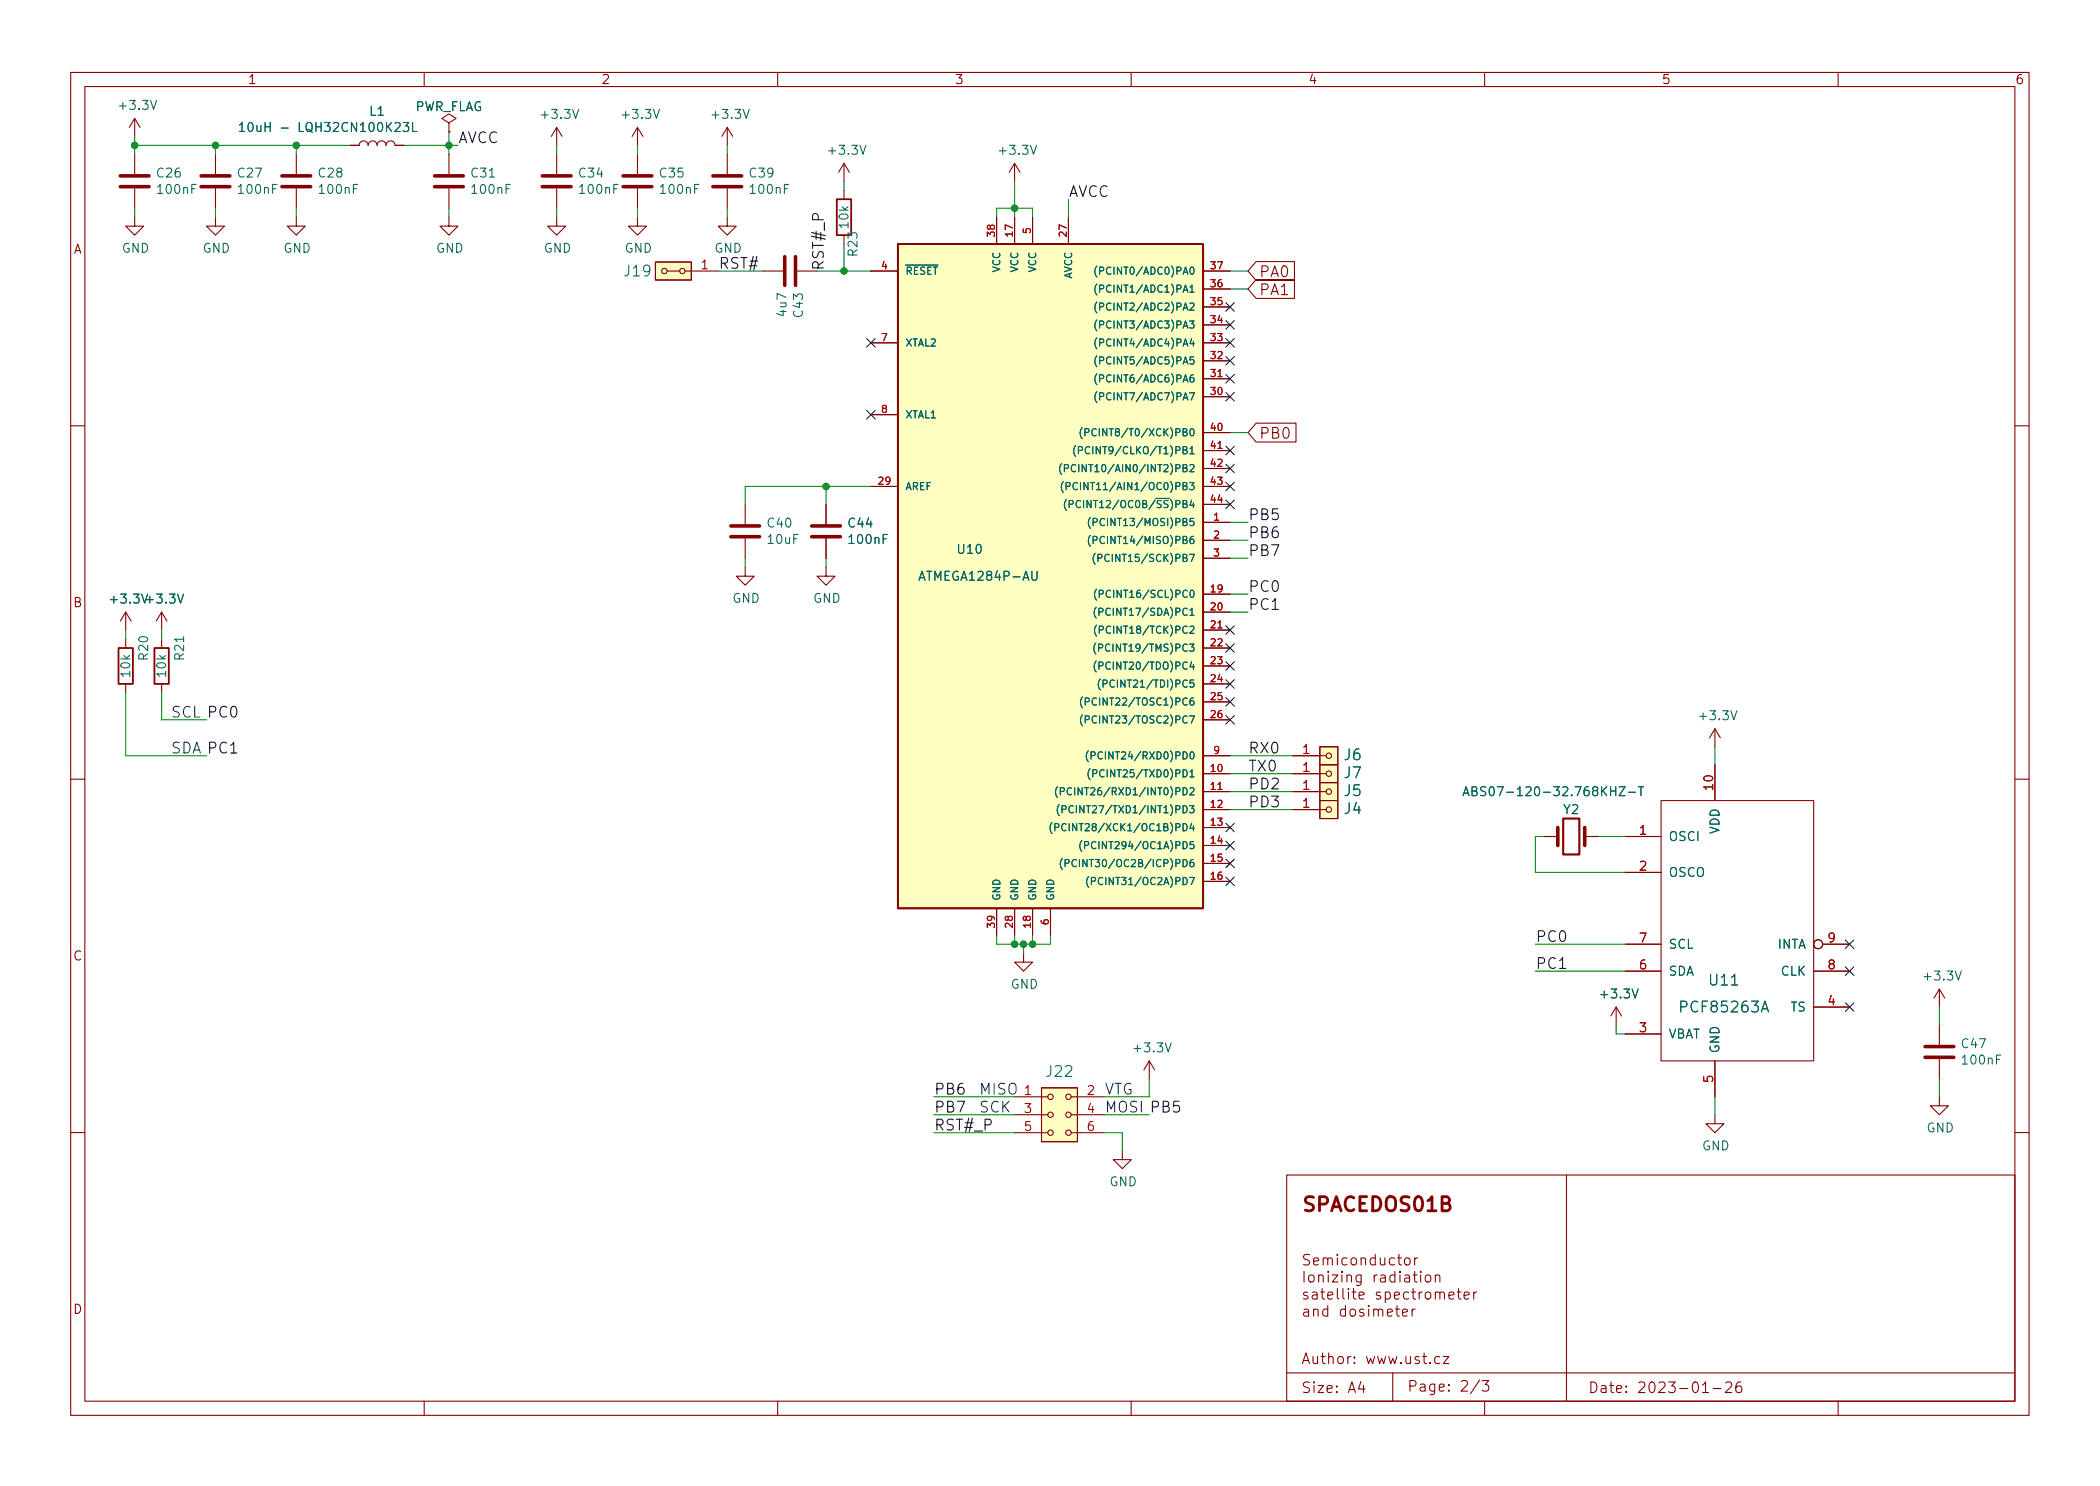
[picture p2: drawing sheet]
<svg xmlns="http://www.w3.org/2000/svg" width="297mm" height="210mm" viewBox="0 0 297 210" stroke-linecap="round" stroke-linejoin="round" font-family="sans-serif">
<g fill="none" stroke="#840000" stroke-width=".15">
<path d="M10 10.2h277v190.1h-277zM12 12.2h273v186.1h-273zM19 16.8v2.5M19 16.8l-.7 1.2M19 16.8l.8 1.2M60 10.2v2M63.5 17.4l1-.6-1-.7-1 .7 1 .6v1.3M63.5 18.7h.1M78.7 18v2.6M78.7 18l-.7 1.3M78.7 18l.8 1.3M90.2 18v2.6"/>
<path d="M90.2 18l-.8 1.3M90.2 18l.7 1.3M102.9 18l-.8 1.3M102.9 18v2.6M102.9 18l.7 1.3M110 10.2v2M160 10.2v2M210 10.2v2M260 10.2v2M19 30.7v1.3h1.3l-1.3 1.3-1.2-1.3h1.2M19 21.8v2.8M19 26.7v2.8"/>
<path d="M30.5 30.7v1.3h1.2l-1.2 1.3-1.3-1.3h1.3M30.5 21.8v2.8M30.5 26.7v2.8M41.9 30.7v1.3h1.3l-1.3 1.3-1.3-1.3h1.3M41.9 21.8v2.8M41.9 26.7v2.8M49.5 20.6h1.3a.64 .64 0 0 1 .6-.7 .64 .64 0 0 1 .7 .7 .64 .64 0 0 1 .6-.7 .64 .64 0 0 1 .6 .7 .64 .64 0 0 1 .7-.7 .64 .64 0 0 1 .6 .7 .64 .64 0 0 1 .6-.7 .64 .64 0 0 1 .7 .7h1.2M63.5 30.7v1.3h1.3l-1.3 1.3-1.3-1.3h1.3M63.5 21.8v2.8M63.5 26.7v2.8M78.7 30.7v1.3h1.3l-1.3 1.3-1.2-1.3h1.2M78.7 21.8v2.8"/>
<path d="M78.7 26.7v2.8M90.2 30.7v1.3h1.2l-1.2 1.3-1.3-1.3h1.3M90.2 21.8v2.8M90.2 26.7v2.8M92.7 37.1h5.1v2.5h-5.1zM94.4 38.3h1.7M96.9 38.3h4.7M102.9 30.7v1.3h1.2l-1.2 1.3-1.3-1.3h1.3M102.9 21.8v2.8M102.9 26.7v2.8M107.9 38.3h2.8M112.8 38.3h2.8"/>
<path d="M119.4 23.1l-.8 1.3M119.4 23.1v2.5M119.4 26.9v1.3M119.4 33.3v1.2M119.4 23.1l.7 1.3M123.2 38.3h3.8M141 30.7v3.8M143.5 23.1v2.5M143.5 30.7v3.8M143.5 23.1l-.8 1.3M143.5 23.1l.8 1.3M146 30.7v3.8"/>
<path d="M151.1 30.7v3.8M170.2 38.3h3.8M177.7 37h5.4v2.7h-5.4l-1.2-1.4zM177.7 39.6h5.4v2.6h-5.4l-1.2-1.3zM123.2 48.5h3.8M123.2 58.7h3.8M170.2 56.1h3.8M170.2 53.6h3.8M170.2 51h3.8M170.2 48.5h3.8M170.2 46h3.8M170.2 43.4h3.8"/>
<path d="M170.2 40.9h3.8M177.7 59.9h5.6v2.6h-5.6l-1.2-1.3zM10 60.2h2M105.4 71.4v2.8M105.4 76.2v2.8M116.8 71.4v2.8M116.8 76.2v2.8M123.2 68.8h3.8M170.2 73.9h3.8M170.2 76.4h3.8M170.2 68.8h3.8M170.2 79h3.8"/>
<path d="M170.2 61.2h3.8M170.2 63.7h3.8M170.2 66.3h3.8M170.2 71.4h3.8M285 60.2h2M17.8 86.6l-.8 1.3M17.8 86.6v2.5M17.8 90.4v1.3M17.8 96.8v1.2M17.8 86.6l.7 1.3M22.9 86.6l-.8 1.3M22.9 86.6v2.5"/>
<path d="M22.9 90.4v1.3M22.9 96.8v1.2M22.9 86.6l.7 1.3M105.4 80.3v1.2h1.3l-1.3 1.3-1.3-1.3h1.3M116.8 80.3v1.2h1.3l-1.3 1.3-1.2-1.3h1.2M170.2 84.1h3.8M170.2 86.6h3.8M170.2 89.1h3.8M170.2 91.7h3.8M170.2 94.2h3.8M170.2 96.8h3.8M170.2 99.3h3.8"/>
<path d="M10 110.2h2M170.2 109.5h3.8M170.2 112h3.8M170.2 106.9h3.8M170.2 114.5h3.8M170.2 117.1h3.8M170.2 119.6h3.8M170.2 101.8h3.8M182.9 109.5h4.7M182.9 112h4.7M182.9 106.9h4.7M182.9 114.5h4.7"/>
<path d="M186.7 108.2h2.5v2.5h-2.5zM186.7 110.7h2.5v2.6h-2.5zM186.7 105.7h2.5v2.5h-2.5zM186.7 113.3h2.5v2.5h-2.5zM218.4 118.4h1.9M224.2 118.4h1.9M229.9 118.4h5M234.9 113.3h21.6v36.8h-21.6zM242.6 103.1l-.8 1.3M242.6 103.1v2.6M242.6 108.2v5.1M242.6 103.1l.7 1.3"/>
<path d="M285 110.2h2M141 128.5v3.8M143.5 128.5v3.8M144.8 134.9v1.2h1.2l-1.2 1.3-1.3-1.3h1.3M146 128.5v3.8M148.6 128.5v3.8M170.2 122.2h3.8M170.2 124.7h3.8M229.9 123.4h5M229.9 137.4h5M229.9 133.6h5M256.5 137.4h5.1"/>
<path d="M257.8 133.6h3.8M274.3 139.9l-.7 1.3M274.3 139.9v2.6M274.3 139.9l.8 1.3M143.5 157.7h4.7M143.5 155.2h4.7M147.3 153.9h5.1v7.6h-5.1zM151.5 157.7h4.7M151.5 155.2h4.7M162.6 150.1l-.8 1.3M162.6 150.1v2.5M162.6 150.1l.7 1.3"/>
<path d="M228.6 142.5l-.8 1.3M228.6 142.5v2.5M228.6 142.5l.8 1.3M229.9 146.3h5M242.6 157.7v1.3h1.2l-1.2 1.3-1.3-1.3h1.3M242.6 150.1v5.1M256.5 142.5h5.1M274.3 155.2v1.3h1.3l-1.3 1.2-1.3-1.2h1.3M274.3 145v2.8M274.3 149.9v2.7M10 160.2h2M143.5 160.3h4.7"/>
<path d="M151.5 160.3h4.7M158.7 162.8v1.3h1.3l-1.3 1.2-1.2-1.2h1.2M182 166.3h103v32h-103zM184.5 179.9v1.5M185.2 177.6l-.2-.1-.5 .1a.36 .36 0 0 0-.1 .3 .36 .36 0 0 0 .3 .3 .55 .55 0 0 1 .5 .4v.2l-.2 .2-.6-.1M185.8 178.5l.7-.2v-.2l-.5-.1-.2 .2 .1 .7 .1 .1 .5-.1M187.2 178.1a.37 .37 0 0 1 .6 .1v.8M187.2 178v1M187.8 178.2l.2-.2 .4 .1 .1 .9M187.9 179.9l-.1 .1h.1h.1l-.1-.1v.1M189.2 177.5l-.1 .1h.1v-.1v.1M189.2 178v1"/>
<path d="M189.8 179.9l-.1 .1h.1h.1l-.1-.1v.1M190.5 178.1l-.4-.1-.3 .3v.4l.2 .2 .1 .1 .4-.1M191.2 178.1a.41 .41 0 0 1 .4-.1 .41 .41 0 0 1 .3 .3v.4a.41 .41 0 0 1-.4 .3 .41 .41 0 0 1-.4-.3zM192.5 178.1a.37 .37 0 0 1 .7 .1v.8M192.5 178v1M194.5 178.1l-.4-.1-.3 .3v.4l.2 .2 .1 .1 .4-.1M194.5 177.5v1.5M195.2 178l.1 .9a.41 .41 0 0 0 .6-.1M195.9 178v1M197.2 178.1l-.4-.1-.3 .3v.4l.2 .2 .1 .1 .4-.1M197.3 179.9v1.5M197.7 178h.5"/>
<path d="M197.9 177.5v1.3l.1 .1 .2 .1M198 179.9v.1h.1l-.1-.1v.1M198.7 178.1a.41 .41 0 0 1 .4-.1 .41 .41 0 0 1 .4 .3v.4a.41 .41 0 0 1-.4 .3 .41 .41 0 0 1-.4-.3zM200.1 179.9v1.3l.1 .1 .3 .1M200.1 178v1M200.5 178l-.3 .1-.1 .2M201 179.9l-.1 .1h.1v-.1v.1M221.6 166.3v32M285 160.2h2M60 198.3v2M110 198.3v2M160 198.3v2"/>
<path d="M182 194.3h103M185 182.9l-.4-.1-.2 .2 .1 .2 .5 .2v.1v.2l-.2 .1-.4-.1M185.2 180.5a.41 .41 0 0 1 .4-.1 .41 .41 0 0 1 .3 .3v.4a.41 .41 0 0 1-.4 .3 .41 .41 0 0 1-.4-.3zM185.7 182.9l.1-.1 .4 .1 .1 .9M186.3 183.2h-.5a.29 .29 0 0 0-.2 .3 .29 .29 0 0 0 .2 .3l.5-.1M186.5 180.5a.37 .37 0 0 1 .7 .1v.8M186.5 180.4v1M186.8 182.8h.6M187 182.3v1.3l.1 .1 .3 .1M187.8 183.3l.7-.1v-.3l-.5-.1-.2 .2 .1 .7 .1 .1 .5-.1M187.9 180.4v1M188.5 180.4h.7l-.7 1h.7"/>
<path d="M189.2 182.3v1.3l.2 .2M189.8 180.4v1M190 182.3v1.3l.2 .2M190.5 180.5a.37 .37 0 0 1 .7 .1v.8M190.5 180.4v1M190.7 182.3v.1v.1l.1-.1-.1-.1v.2M190.7 182.8v1M191.2 182.8h.6M191.5 182.3v1.3v.1l.3 .1M191.6 192.8v.1h-.1l.1-.1v.1M191.6 192v.1h-.1l.1-.1v.1M192.2 183.3l.8-.1-.1-.3-.4-.1-.3 .2 .1 .7 .2 .1 .4-.1"/>
<path d="M192.5 180.4v1.2a.41 .41 0 0 1-.6 .2M192.5 180.5l-.4-.1-.3 .3v.4l.2 .2 .1 .1 .4-.1M194.4 180.4v1M194.8 180.4l-.3 .1-.1 .2M195.2 182.9l-.3-.1-.2 .2v.2l.5 .2 .1 .1-.1 .2-.1 .1-.4-.1M195.3 180.5l.2-.1 .4 .1 .1 .9M196 180.8h-.5a.29 .29 0 0 0-.3 .3 .29 .29 0 0 0 .3 .3l.5-.1M196 182.9l.4-.1 .3 .3v.4l-.2 .2-.1 .1-.4-.1M196 182.8v1.5M197 194.3v4M197.2 183.3l.8-.1-.1-.3-.4-.1-.3 .2 .1 .7 .2 .1 .4-.1M197.3 180.5l-.4-.1-.3 .3v.4l.1 .2 .2 .1 .4-.1"/>
<path d="M198 180.4v1M198.4 185.7l.7-.1-.1-.3-.4-.1-.2 .2 .1 .8h.1h.4M198.7 180.5l.2-.1 .4 .1 .1 .9M199.2 182.9l-.4-.1-.3 .3v.4l.2 .2 .1 .1 .4-.1M199.4 180.8h-.5a.29 .29 0 0 0-.2 .3 .29 .29 0 0 0 .2 .3l.5-.1M199.7 182.8h.5M199.7 185.2v1M199.9 182.3v1.3l.1 .1 .2 .1M199.9 180.4h.6M200.2 185.2l-.3 .1-.2 .2M200.7 182.8v1M201 180.4v1"/>
<path d="M201.2 182.8l-.3 .1-.2 .2M201.7 180.5a.41 .41 0 0 1 .4-.1 .41 .41 0 0 1 .3 .3v.4a.41 .41 0 0 1-.4 .3 .41 .41 0 0 1-.4-.3zM201.7 183a.41 .41 0 0 1 .4-.2 .41 .41 0 0 1 .3 .3v.4a.41 .41 0 0 1-.4 .3 .41 .41 0 0 1-.4-.3zM203 180.5a.37 .37 0 0 1 .7 .1v.8M203 183a.37 .37 0 0 1 .7 0v.8M203 180.4v1M203 182.8v1M203.7 183l.2-.2 .3 .1 .1 .9M204.1 191.9h.8l-.8 1h.8M205 183.3l.7-.1-.1-.3-.4-.1-.2 .2v.7l.2 .1 .4-.1M206.1 182.8h.6M206.3 182.3v1.3l.1 .1 .3 .1"/>
<path d="M207.1 183.3l.7-.1-.1-.3-.4-.1-.2 .2 .1 .7 .1 .1 .4-.1M208.5 182.8v1M208.9 182.8l-.3 .1-.1 .2M209.6 195.3h1l-.5 .6a.41 .41 0 0 1 .5 .3v.3l-.2 .3h-.5l-.3-.1M210 198.3v2M242.3 196.5h1.2M244.1 195.7l.2-.2 .5 .1a.41 .41 0 0 1 .1 .6l-.9 .8h1M246.2 195.5a.59 .59 0 0 0-.7 .7v.5l.2 .3h.4l.2-.1 .1-.5-.2-.2-.4-.1-.3 .3M260 198.3v2"/>
<circle cx="94" cy="38.3" r=".38"/>
<circle cx="96.5" cy="38.3" r=".38"/>
<circle cx="188" cy="106.9" r=".38"/>
<circle cx="188" cy="109.5" r=".38"/>
<circle cx="188" cy="112" r=".38"/>
<circle cx="188" cy="114.5" r=".38"/>
<circle cx="257.2" cy="133.6" r=".63"/>
<circle cx="148.6" cy="155.2" r=".38"/>
<circle cx="148.6" cy="157.7" r=".38"/>
<circle cx="151.1" cy="157.7" r=".38"/>
<circle cx="151.1" cy="155.2" r=".38"/>
<circle cx="148.6" cy="160.3" r=".38"/>
<circle cx="151.1" cy="160.3" r=".38"/>
</g>
<g fill="none" stroke="#840000" stroke-width=".51">
<path d="M17 26.4h4.1M17 24.9h4.1M28.4 26.4h4.1M28.4 24.9h4.1M39.9 26.4h4M39.9 24.9h4M61.5 26.4h4M61.5 24.9h4M76.7 26.4h4.1M76.7 24.9h4.1M88.1 26.4h4.1M88.1 24.9h4.1"/>
<path d="M100.8 26.4h4.1M100.8 24.9h4.1M111 36.3v4.1M112.5 36.3v4.1M103.4 75.9h4M103.4 74.4h4M114.8 75.9h4.1M114.8 74.4h4.1M220.3 117.1v2.5M224.2 117.1v2.5M272.3 149.6h4.1M272.3 148.1h4.1"/>
</g>
<g fill="none" stroke="#006464" stroke-width=".15">
<path d="M21.3 14.2l.4 1.3 .5-1.3M39.8 18.1h1M58.4 17.3v1.3h.6M81 15.5l.4 1.2 .4-1.2M92.4 15.5l.4 1.2 .5-1.2M105.1 15.5l.4 1.2 .5-1.2M27.7 26.1h-.6v1.3M39.2 26.1h-.6v1.3M50.6 26.1h-.6v1.3M69.2 25.1h.7M72.2 26.1h-.6v1.3M87.4 26.1h-.6v1.3"/>
<path d="M98.9 26.1h-.6v1.3M111.6 26.1h-.6v1.3M121.6 20.6l.5 1.2 .4-1.2M128.1 37.5h4.6M145.8 20.6l.4 1.2 .4-1.2M167.3 38.8l.4-1 .3 1M167.4 38.5h.5M168.4 37.9l.2-.1a.54 .54 0 0 1 .3 .5 .54 .54 0 0 1-.3 .5l-.2-.1-.1-.3zM167.3 56.6l.4-1 .3 1M167.3 54l.4-1 .3 1M167.3 51.5l.4-1 .3 1M167.3 49l.4-1 .3 1"/>
<path d="M167.3 46.4l.4-1 .3 1M167.3 43.9l.4-1 .3 1M167.3 41.3l.4-1 .3 1M167.4 56.3h.5M167.4 53.8h.5M167.4 51.2h.5M167.4 48.7h.5M167.4 46.1h.5M167.4 43.6h.5M167.4 41.1h.5M168.3 55.6h.6l-.4 1M168.3 45.4h.6l-.3 .4 .2 .1v.4l-.1 .1-.4-.1"/>
<path d="M168.3 43l.4-.1 .2 .3-.6 .7h.6M168.3 40.6l.3-.3v1M168.3 41.3h.6M168.6 47.9l-.3 .7h.6M168.8 53l-.3 .1a.68 .68 0 0 0 0 .9h.3l.1-.4-.2-.2h-.2l-.2 .2M168.8 48.3v.7M168.8 50.5h-.4l-.1 .5 .2-.1h.3l.1 .2-.1 .3-.1 .1-.4-.1M125.5 75.6h-.6v1.3M163.5 70.5h1.9M166.3 61.2l.5-.1 .1-.1v-.3h-.6v1M166.3 63.7h.5l.1-.2v-.2l-.6-.1v1M166.3 66.3l.5-.1 .1-.1v-.3l-.6-.1v1"/>
<path d="M166.3 68.8h.5l.1-.2v-.2l-.6-.1v1M167.3 73.8h.5l.1-.2-.1-.2h-.5v1h.4l.2-.1v-.3l-.2-.2M167.3 76.4l.5-.1 .1-.1-.1-.2-.5-.1v1h.4l.2-.1v-.2l-.2-.2M167.3 78.9h.5l.1-.2-.1-.2-.5-.1v1h.4h.2v-.3l-.2-.2M167.3 61.1h.5l.1-.2-.1-.2h-.5v1h.4l.2-.1v-.3l-.2-.2M167.3 63.7l.5-.1 .1-.1-.1-.2-.5-.1v1h.4l.2-.1v-.2l-.2-.2M167.3 66.2h.5l.1-.2-.1-.2-.5-.1v1h.4h.2v-.3l-.2-.2M167.3 68.8l.5-.1 .1-.1-.1-.2-.5-.1v1h.4l.2-.1v-.3l-.2-.1M168.3 78.4h.6l-.4 1M168.3 68.3h.6l-.3 .4 .2 .1v.4l-.1 .1-.4-.1M168.3 63.5l.3-.3v1M168.3 65.8l.4-.1 .2 .3-.6 .7h.6"/>
<path d="M168.3 64.2h.6M168.4 60.7h.2a.54 .54 0 0 1 .3 .5 .54 .54 0 0 1-.3 .5l-.2-.1-.1-.3zM168.6 70.8l-.3 .7h.6M168.8 75.9h-.3a.68 .68 0 0 0 0 1l.3-.1 .1-.3-.2-.2h-.2l-.2 .2M168.8 71.2v.6M168.8 73.4h-.4l-.1 .4 .2-.1 .3 .1 .1 .1-.1 .4-.1 .1-.4-.1M25.1 84.1l.4 1.2 .5-1.2M26 90.1v.7M146 80.8v1.1l.2 .2 .4-.1 .1-.1v-1.1M167.9 83.6a.48 .48 0 0 0-.6 .3 .48 .48 0 0 0 .4 .6l.2-.1M167.9 86.1a.48 .48 0 0 0-.6 .4 .48 .48 0 0 0 .4 .6l.2-.1M167.9 88.7a.48 .48 0 0 0-.6 .3 .48 .48 0 0 0 .4 .6l.2-.1"/>
<path d="M167.9 91.2a.48 .48 0 0 0-.6 .4 .48 .48 0 0 0 .4 .5h.2M167.9 93.8a.48 .48 0 0 0-.6 .3 .48 .48 0 0 0 .4 .6l.2-.1M167.9 96.3a.48 .48 0 0 0-.6 .3 .48 .48 0 0 0 .4 .6l.2-.1M167.9 98.8a.48 .48 0 0 0-.6 .4 .48 .48 0 0 0 .4 .6l.2-.1M168.3 91.1h.6l-.3 .4 .2 .1v.5h-.1h-.4M168.3 86.3l.3-.2v1M168.3 88.7l.4-.1 .2 .3-.6 .7h.6M168.3 87.1h.6M168.4 83.6l.2-.1a.54 .54 0 0 1 .3 .5 .54 .54 0 0 1-.3 .5l-.2-.1-.1-.3zM168.6 93.6l-.3 .7h.6M168.8 98.8h-.3a.68 .68 0 0 0 0 1l.3-.1 .1-.4-.2-.2h-.2l-.2 .2M168.8 94v.7"/>
<path d="M168.8 96.2h-.4l-.1 .5 .2-.1h.3l.1 .2-.1 .3-.1 .1-.4-.1M166.3 112l.5-.1 .1-.1v-.3h-.6v1M166.3 114.5h.5l.1-.2v-.2l-.6-.1v1M166.3 117.1l.5-.1 .1-.1v-.3l-.6-.1v1M167.3 108.9a.51 .51 0 0 1 .6 .5 .51 .51 0 0 1-.6 .5zM167.3 111.5a.51 .51 0 0 1 .6 .5 .51 .51 0 0 1-.6 .5zM167.3 114a.51 .51 0 0 1 .6 .5 .51 .51 0 0 1-.6 .5zM167.3 116.5a.51 .51 0 0 1 .6 .5 .51 .51 0 0 1-.6 .5zM167.3 119.1a.51 .51 0 0 1 .6 .5 .51 .51 0 0 1-.6 .5zM167.3 106.4a.51 .51 0 0 1 .6 .5 .51 .51 0 0 1-.6 .5zM167.9 101.4a.48 .48 0 0 0-.6 .3 .48 .48 0 0 0 .4 .6l.2-.1M168.3 114h.6l-.3 .4 .2 .1v.4l-.1 .1-.4-.1"/>
<path d="M168.3 101.3h.6l-.4 1M168.3 109.2l.3-.3v1M168.3 111.5h.4l.2 .2-.6 .8h.6M168.3 109.9h.6M168.4 106.5l.2-.1a.54 .54 0 0 1 .3 .5 .54 .54 0 0 1-.3 .5l-.2-.1-.1-.3zM168.6 116.5l-.3 .7h.6M168.8 116.9v.6M168.8 119.1h-.4l-.1 .5 .2-.1h.3l.1 .2-.1 .3-.1 .1-.4-.1M227.8 111.3v1.3M227.8 111.9h.7M228.5 111.3v1.3M229 111.3h.9l-.9 1.3h.9"/>
<path d="M230.4 112.1h.9M231.7 111.3h.8M232.1 111.3v1.3M244.8 100.6l.4 1.2 .5-1.2M166.3 122.1h.5l.1-.1v-.3l-.6-.1v1M167.3 121.6a.51 .51 0 0 1 .6 .5 .51 .51 0 0 1-.6 .5zM167.3 124.2a.51 .51 0 0 1 .6 .5 .51 .51 0 0 1-.6 .5zM168.3 124.2h.6l-.4 1M168.8 121.6l-.3 .1a.68 .68 0 0 0 0 .9l.3-.1 .1-.3-.2-.2h-.2l-.2 .2M230.9 139.9l.4 1.3 .4-1.3M244.9 139.4h.9M276.6 137.4l.4 1.3 .4-1.3"/>
<path d="M164.8 147.6l.4 1.2 .5-1.2M249.1 143.2l.5-1.5 .6 1.5M249.3 142.7h.7M283 149.3h-.6v1.3"/>
</g>
<g fill="#ffffc2" stroke="#ffffc2" stroke-width=".14">
<path d="M186.7 108.2h2.5v2.5h-2.5z"/>
<path d="M186.7 110.7h2.5v2.6h-2.5z"/>
<path d="M186.7 105.7h2.5v2.5h-2.5z"/>
<path d="M127 34.5h43.2v94h-43.2z"/>
<path d="M147.3 153.9h5.1v7.6h-5.1z"/>
<path d="M92.7 37.1h5.1v2.5h-5.1z"/>
<path d="M186.7 113.3h2.5v2.5h-2.5z"/>
</g>
<path d="M118.4 28.2h2v5.1h-2zM127 34.5h43.2v94h-43.2zM16.8 91.7h2v5.1h-2zM21.8 91.7h2.1v5.1h-2.1z" fill="none" stroke="#840000" stroke-width=".25"/>
<path d="M172.3 53.3h.6M172.3 63.4h.6M172.3 88.8h.6M172.3 111.7h.6" fill="none" stroke="#a90000" stroke-width=".15"/>
<path d="M221.1 115.8h2.3v5.1h-2.3z" fill="none" stroke="#840000" stroke-width=".3"/>
<g fill="none" stroke="#009600" stroke-width=".15">
<path d="M19 19.3v2.5M63.5 18.7v3.1M19 29.5v1.2M19 20.6h30.5M30.5 20.6v1.2M30.5 29.5v1.2M41.9 20.6v1.2M41.9 29.5v1.2M57.1 20.6h7.7M63.5 29.5v1.2M78.7 20.6v1.2M78.7 29.5v1.2"/>
<path d="M90.2 20.6v1.2M90.2 29.5v1.2M101.6 38.3h6.3M102.9 20.6v1.2M102.9 29.5v1.2M115.6 38.3h7.6M119.4 25.6v1.3M119.4 34.5v3.8M141 30.7v-1.2h5v1.2M143.5 25.6v5.1M151.1 28.2v2.5M174 38.3h2.5"/>
<path d="M174 40.9h2.5M105.4 79v1.3M116.8 68.8v2.6M116.8 79v1.3M123.2 68.8h-17.8v2.6M174 61.2h2.5M174 76.4h2.5M174 73.9h2.5M174 79h2.5M17.8 98v8.9h11.4M17.8 89.1v1.3M22.9 98v3.8h6.3"/>
<path d="M22.9 89.1v1.3M174 84.1h2.5M174 86.6h2.5M174 106.9h8.9M174 109.5h8.9M174 114.5h8.9M174 112h8.9M218.4 118.4h-1.2v5h12.7M226.1 118.4h3.8M242.6 105.7v2.5M141 132.3v1.3h7.6v-1.3M143.5 132.3v1.3"/>
<path d="M144.8 133.6v1.3M146 132.3v1.3M217.2 133.6h12.7M217.2 137.4h12.7M132.1 157.7h11.4M132.1 155.2h11.4M156.2 157.7h6.4M162.6 152.6v2.6h-6.4M228.6 145v1.3h1.3M242.6 155.2v2.5M274.3 142.5v2.5M274.3 152.6v2.6"/>
<path d="M132.1 160.3h11.4M156.2 160.3h2.5v2.5"/>
</g>
<g fill="none" stroke="#000084" stroke-width=".15">
<path d="M122.6 58.1l1.2 1.2M122.6 47.9l1.2 1.2M123.8 58.1l-1.2 1.2M123.8 47.9l-1.2 1.2M173.4 45.4l1.2 1.2M173.4 53l1.2 1.2M173.4 55.5l1.2 1.2M173.4 47.9l1.2 1.2M173.4 50.4l1.2 1.3M173.4 42.8l1.2 1.2M174.6 45.4l-1.2 1.2M174.6 53l-1.2 1.2"/>
<path d="M174.6 55.5l-1.2 1.2M174.6 47.9l-1.2 1.2M174.6 50.4l-1.2 1.3M174.6 42.8l-1.2 1.2M173.4 68.2l1.2 1.2M173.4 70.8l1.2 1.2M173.4 63.1l1.2 1.3M173.4 65.7l1.2 1.2M174.6 68.2l-1.2 1.2M174.6 70.8l-1.2 1.2M174.6 63.1l-1.2 1.3M174.6 65.7l-1.2 1.2"/>
<path d="M173.4 88.5l1.2 1.3M173.4 93.6l1.2 1.2M173.4 91.1l1.2 1.2M173.4 96.2l1.2 1.2M173.4 98.7l1.2 1.2M174.6 88.5l-1.2 1.3M174.6 93.6l-1.2 1.2M174.6 91.1l-1.2 1.2M174.6 96.2l-1.2 1.2M174.6 98.7l-1.2 1.2M173.4 101.2l1.2 1.3M173.4 116.5l1.2 1.2"/>
<path d="M173.4 119l1.2 1.2M174.6 101.2l-1.2 1.3M174.6 116.5l-1.2 1.2M174.6 119l-1.2 1.2M173.4 121.6l1.2 1.2M173.4 124.1l1.2 1.2M174.6 121.6l-1.2 1.2M174.6 124.1l-1.2 1.2M261 133l1.2 1.2M261 136.8l1.2 1.2M262.2 133l-1.2 1.2M262.2 136.8l-1.2 1.2"/>
<path d="M261 141.9l1.2 1.2M262.2 141.9l-1.2 1.2"/>
</g>
<g fill="#009600" stroke="#009600" stroke-width=".15">
<circle cx="119.4" cy="38.3" r=".46"/>
<circle cx="116.8" cy="68.8" r=".46"/>
<circle cx="143.5" cy="29.5" r=".46"/>
<circle cx="63.5" cy="20.6" r=".46"/>
<circle cx="143.5" cy="133.6" r=".46"/>
<circle cx="144.8" cy="133.6" r=".46"/>
<circle cx="146" cy="133.6" r=".46"/>
<circle cx="30.5" cy="20.6" r=".46"/>
<circle cx="19" cy="20.6" r=".46"/>
<circle cx="41.9" cy="20.6" r=".46"/>
</g>
<text font-size="2.8" fill="#840000" x="184" y="172">SPACEDOS01B</text>
<g font-size="2.1" fill="#0f0f0f">
<text x="64.8" y="20.3">AVCC</text>
<text x="151.1" y="27.9">AVCC</text>
<text x="101.6" y="38">RST#</text>
<text x="116.5" y="38.3" transform="rotate(-90 116.5 38.3)">RST#_P</text>
<text x="176.5" y="76.1">PB6</text>
<text x="176.5" y="73.6">PB5</text>
<text x="176.5" y="78.7">PB7</text>
<text x="176.5" y="83.8">PC0</text>
<text x="176.5" y="86.3">PC1</text>
<text x="176.5" y="106.6">RX0</text>
<text x="176.5" y="109.2">TX0</text>
<text x="176.5" y="111.7">PD2</text>
<text x="176.5" y="114.2">PD3</text>
<text x="217.2" y="133.3">PC0</text>
<text x="217.2" y="137.1">PC1</text>
<text x="132.1" y="154.9">PB6</text>
<text x="132.1" y="160">RST#_P</text>
<text x="132.1" y="157.4">PB7</text>
</g>
<g font-size="2.1" fill="#006464">
<text x="88.1" y="39.6">J19</text>
<text x="190" y="110.6">J7</text>
<text x="190" y="113.1">J5</text>
<text x="190" y="108">J6</text>
<text x="190" y="115.6">J4</text>
<text x="237.3" y="143.7">PCF85263A</text>
<text x="241.5" y="139.9">U11</text>
<text x="147.8" y="152.8">J22</text>
</g>
<g font-size="2.1" fill="#840000">
<text x="178.1" y="39.7">PA0</text>
<text x="178.1" y="42.2">PA1</text>
<text x="178.1" y="62.5">PB0</text>
<text x="184" y="186.8">Semiconductor</text>
<text x="184" y="193.5">Author:</text>
<text x="184" y="197.6">Size:</text>
<text x="190.7" y="197.6">A4</text>
<text x="193.2" y="193.5">www.ust.cz</text>
<text x="199" y="197.4">Page:</text>
<text x="206.5" y="197.4">2/3</text>
<text x="224.6" y="197.6">Date:</text>
<text x="231.6" y="197.6">2023-01-26</text>
</g>
<g font-size="2.1" fill="#0000c2">
<text x="24.1" y="101.5">SCL PC0</text>
<text x="24.1" y="106.6">SDA PC1</text>
<text x="138.4" y="154.9">MISO</text>
<text x="156.2" y="154.9">VTG</text>
<text x="138.4" y="157.4">SCK</text>
<text x="156.2" y="157.4">MOSI PB5</text>
</g>
<g font-size="1.8" fill="#006464">
<text x="16.5" y="15.9">+3.3V</text>
<text x="52.1" y="16.8">L1</text>
<text x="58.7" y="16.1">PWR_FLAG</text>
<text x="76.2" y="17.2">+3.3V</text>
<text x="87.6" y="17.2">+3.3V</text>
<text x="100.3" y="17.2">+3.3V</text>
<text x="33.5" y="19.1">10uH</text>
<text x="42.3" y="19.1">LQH32CN100K23L</text>
<text x="116.8" y="22.3">+3.3V</text>
<text x="141" y="22.3">+3.3V</text>
<text x="22" y="25.5">C26</text>
<text x="22" y="27.8">100nF</text>
<text x="33.4" y="25.5">C27</text>
<text x="33.4" y="27.8">100nF</text>
<text x="44.8" y="25.5">C28</text>
<text x="44.8" y="27.8">100nF</text>
<text x="66.4" y="25.5">C31</text>
<text x="66.4" y="27.8">100nF</text>
<text x="81.7" y="25.5">C34</text>
<text x="81.7" y="27.8">100nF</text>
<text x="93.1" y="25.5">C35</text>
<text x="93.1" y="27.8">100nF</text>
<text x="105.8" y="25.5">C39</text>
<text x="105.8" y="27.8">100nF</text>
<text x="120.4" y="32.5" transform="rotate(-90 120.4 32.5)">10k</text>
<text x="17.2" y="36.1">GND</text>
<text x="28.6" y="36.1">GND</text>
<text x="40" y="36.1">GND</text>
<text x="61.6" y="36.1">GND</text>
<text x="76.9" y="36.1">GND</text>
<text x="88.3" y="36.1">GND</text>
<text x="101" y="36.1">GND</text>
<text x="121.7" y="36.5" transform="rotate(-90 121.7 36.5)">R23</text>
<text x="111.6" y="45" transform="rotate(-90 111.6 45)">4u7</text>
<text x="114" y="45.1" transform="rotate(-90 114 45.1)">C43</text>
<text x="108.3" y="75">C40</text>
<text x="108.3" y="77.3">10uF</text>
<text x="119.8" y="75">C44</text>
<text x="119.8" y="77.3">100nF</text>
<text x="129.8" y="82.6">ATMEGA1284P-AU</text>
<text x="135.2" y="78.7">U10</text>
<text x="15.2" y="85.8">+3.3V +3.3V</text>
<text x="103.5" y="85.7">GND</text>
<text x="115" y="85.7">GND</text>
<text x="21.3" y="93.6" transform="rotate(-90 21.3 93.6)">R20</text>
<text x="26.4" y="93.6" transform="rotate(-90 26.4 93.6)">R21</text>
<text x="18.8" y="96" transform="rotate(-90 18.8 96)">10k</text>
<text x="23.9" y="96" transform="rotate(-90 23.9 96)">10k</text>
<text x="240" y="102.3">+3.3V</text>
<text x="206.8" y="113">ABS07-120-32.768KHZ-T</text>
<text x="221" y="115.6">Y2</text>
<text x="236" y="119.4">OSCI</text>
<text x="243.6" y="118.1" transform="rotate(-90 243.6 118.1)">VDD</text>
<text x="236" y="124.5">OSCO</text>
<text x="236" y="134.6">SCL</text>
<text x="251.4" y="134.6">INTA</text>
<text x="142.9" y="140.3">GND</text>
<text x="226.1" y="141.7">+3.3V</text>
<text x="236" y="138.4">SDA</text>
<text x="251.8" y="138.4">CLK</text>
<text x="253.2" y="143.5">TS</text>
<text x="271.8" y="139.1">+3.3V</text>
<text x="160" y="149.3">+3.3V</text>
<text x="236" y="147.3">VBAT</text>
<text x="243.6" y="149.1" transform="rotate(-90 243.6 149.1)">GND</text>
<text x="277.2" y="148.7">C47</text>
<text x="277.2" y="151">100nF</text>
<text x="272.4" y="160.6">GND</text>
<text x="240.7" y="163.1">GND</text>
<text x="156.9" y="168.2">GND</text>
</g>
<g font-size="1.8" fill="#840000">
<text x="35" y="12.3">1</text>
<text x="85" y="12.3">2</text>
<text x="135" y="12.3">3</text>
<text x="185" y="12.3">4</text>
<text x="235" y="12.3">5</text>
<text x="285" y="12.3">6</text>
<text x="10.4" y="36.3">A</text>
<text x="10.3" y="86.3">B</text>
<text x="10.3" y="136.3">C</text>
<text x="10.3" y="186.3">D</text>
</g>
<g font-size="1.8" fill="#a90000">
<text x="99" y="38.1">1</text>
<text x="184.1" y="106.7">1</text>
<text x="184.1" y="109.2">1</text>
<text x="184.1" y="111.8">1</text>
<text x="242.3" y="112" transform="rotate(-90 242.3 112)">10</text>
<text x="184.1" y="114.3">1</text>
<text x="231.7" y="118.1">1</text>
<text x="231.7" y="123.2">2</text>
<text x="231.7" y="137.2">6</text>
<text x="231.7" y="133.3">7</text>
<text x="258.4" y="137.2">8</text>
<text x="258.4" y="133.3">9</text>
<text x="258.4" y="142.2">4</text>
<text x="231.7" y="146">3</text>
<text x="144.7" y="154.9">1</text>
<text x="153.6" y="154.9">2</text>
<text x="242.3" y="153.3" transform="rotate(-90 242.3 153.3)">5</text>
<text x="144.7" y="157.5">3</text>
<text x="144.7" y="160">5</text>
<text x="153.6" y="157.5">4</text>
<text x="153.6" y="160">6</text>
</g>
<g font-size="1.4" fill="#a90000">
<text x="140.7" y="33.7" transform="rotate(-90 140.7 33.7)">38</text>
<text x="143.3" y="33.7" transform="rotate(-90 143.3 33.7)">17</text>
<text x="145.8" y="33.2" transform="rotate(-90 145.8 33.2)">5</text>
<text x="150.9" y="33.7" transform="rotate(-90 150.9 33.7)">27</text>
<text x="124.5" y="38.1">4</text>
<text x="171" y="40.6">36</text>
<text x="171" y="38.1">37</text>
<text x="171" y="45.7">34</text>
<text x="171" y="43.2">35</text>
<text x="124.5" y="48.3">7</text>
<text x="171" y="53.3">31</text>
<text x="171" y="50.8">32</text>
<text x="171" y="48.3">33</text>
<text x="124.5" y="58.4">8</text>
<text x="171" y="55.9">30</text>
<text x="171" y="61">40</text>
<text x="171" y="63.5">41</text>
<text x="124.1" y="68.6">29</text>
<text x="171" y="66">42</text>
<text x="171" y="68.6">43</text>
<text x="171" y="71.1">44</text>
<text x="171.5" y="73.7">1</text>
<text x="171.5" y="76.2">2</text>
<text x="171" y="83.8">19</text>
<text x="171.5" y="78.7">3</text>
<text x="171" y="86.4">20</text>
<text x="171" y="88.9">21</text>
<text x="171" y="91.4">22</text>
<text x="171" y="94">23</text>
<text x="171" y="96.5">24</text>
<text x="171" y="99.1">25</text>
<text x="171" y="101.6">26</text>
<text x="171.5" y="106.7">9</text>
<text x="171" y="109.2">10</text>
<text x="171" y="111.8">11</text>
<text x="171" y="114.3">12</text>
<text x="171" y="116.8">13</text>
<text x="171" y="119.4">14</text>
<text x="171" y="121.9">15</text>
<text x="171" y="124.5">16</text>
<text x="140.7" y="131.5" transform="rotate(-90 140.7 131.5)">39</text>
<text x="143.3" y="131.5" transform="rotate(-90 143.3 131.5)">28</text>
<text x="145.8" y="131.5" transform="rotate(-90 145.8 131.5)">18</text>
<text x="148.3" y="131" transform="rotate(-90 148.3 131)">6</text>
</g>
<g font-size="1.4" fill="#006464">
<text x="128" y="39.2">~{RESET}</text>
<text x="141.8" y="38.6" transform="rotate(-90 141.8 38.6)">VCC</text>
<text x="144.3" y="38.6" transform="rotate(-90 144.3 38.6)">VCC</text>
<text x="146.9" y="38.6" transform="rotate(-90 146.9 38.6)">VCC</text>
<text x="151.9" y="39.5" transform="rotate(-90 151.9 39.5)">AVCC</text>
<text x="154.5" y="41.7">(PCINT1/ADC1)PA1</text>
<text x="154.5" y="39.2">(PCINT0/ADC0)PA0</text>
<text x="154.5" y="46.8">(PCINT3/ADC3)PA3</text>
<text x="154.5" y="44.2">(PCINT2/ADC2)PA2</text>
<text x="128" y="49.3">XTAL2</text>
<text x="154.5" y="51.9">(PCINT5/ADC5)PA5</text>
<text x="154.5" y="49.3">(PCINT4/ADC4)PA4</text>
<text x="128" y="59.5">XTAL1</text>
<text x="154.5" y="56.9">(PCINT7/ADC7)PA7</text>
<text x="154.5" y="54.4">(PCINT6/ADC6)PA6</text>
<text x="151.5" y="64.6">(PCINT9/CLKO/T1)PB1</text>
<text x="152.5" y="62">(PCINT8/T0/XCK)PB0</text>
<text x="128" y="69.6">AREF</text>
<text x="149.6" y="67.1">(PCINT10/AIN0/INT2)PB2</text>
<text x="149.8" y="69.6">(PCINT11/AIN1/OC0)PB3</text>
<text x="150.2" y="72.2">(PCINT12/OC0B/~{SS})PB4</text>
<text x="153.6" y="74.7">(PCINT13/MOSI)PB5</text>
<text x="153.6" y="77.3">(PCINT14/MISO)PB6</text>
<text x="154.3" y="79.8">(PCINT15/SCK)PB7</text>
<text x="154.4" y="87.4">(PCINT17/SDA)PC1</text>
<text x="154.5" y="84.9">(PCINT16/SCL)PC0</text>
<text x="154.5" y="90">(PCINT18/TCK)PC2</text>
<text x="154.4" y="92.5">(PCINT19/TMS)PC3</text>
<text x="154.4" y="95">(PCINT20/TDO)PC4</text>
<text x="152.5" y="100.1">(PCINT22/TOSC1)PC6</text>
<text x="155" y="97.6">(PCINT21/TDI)PC5</text>
<text x="152.5" y="102.7">(PCINT23/TOSC2)PC7</text>
<text x="153.3" y="107.7">(PCINT24/RXD0)PD0</text>
<text x="149" y="112.8">(PCINT26/RXD1/INT0)PD2</text>
<text x="153.6" y="110.3">(PCINT25/TXD0)PD1</text>
<text x="148.2" y="117.9">(PCINT28/XCK1/OC1B)PD4</text>
<text x="149.2" y="115.4">(PCINT27/TXD1/INT1)PD3</text>
<text x="149.7" y="123">(PCINT30/OC2B/ICP)PD6</text>
<text x="152.4" y="120.4">(PCINT294/OC1A)PD5</text>
<text x="153.4" y="125.5">(PCINT31/OC2A)PD7</text>
<text x="141.8" y="127.5" transform="rotate(-90 141.8 127.5)">GND</text>
<text x="144.3" y="127.5" transform="rotate(-90 144.3 127.5)">GND</text>
<text x="146.9" y="127.5" transform="rotate(-90 146.9 127.5)">GND</text>
<text x="149.4" y="127.5" transform="rotate(-90 149.4 127.5)">GND</text>
</g>
</svg>
